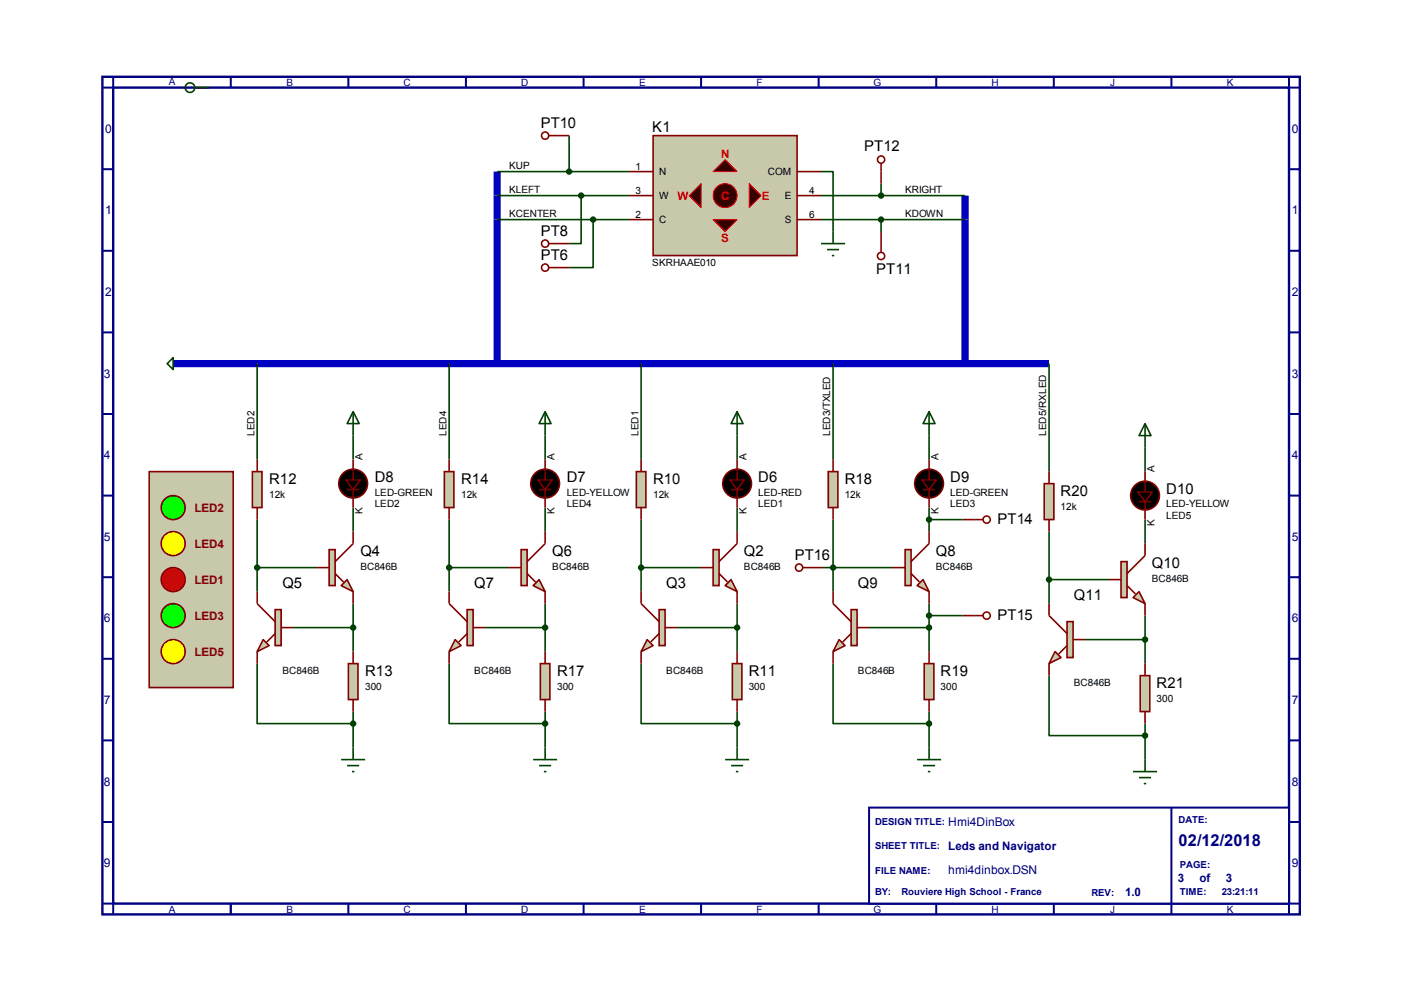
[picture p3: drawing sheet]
<svg xmlns="http://www.w3.org/2000/svg" width="297mm" height="210mm" viewBox="0 0 297 210" stroke-linecap="round" stroke-linejoin="round" font-family="sans-serif">
<path d="M21.7 16.3h253.5v177.2h-253.5zM24 18.5h248.9v172.8h-248.9z" fill="none" stroke="#000080" stroke-width=".51"/>
<g fill="none" stroke="#000080" stroke-width=".42">
<path d="M24 16.3v2.2h-2.3M48.9 16.3v2.2M73.7 16.3v2.2M98.6 16.3v2.2M123.5 16.3v2.2M148.4 16.3v2.2M173.3 16.3v2.2M198.2 16.3v2.2M223.1 16.3v2.2M248 16.3v2.2M272.9 16.3v2.2h2.3M21.7 35.8h2.3"/>
<path d="M272.9 35.8h2.3M21.7 53.1h2.3M272.9 53.1h2.3M21.7 70.4h2.3M272.9 70.4h2.3M21.7 87.6h2.3M272.9 87.6h2.3M21.7 104.9h2.3M272.9 104.9h2.3M21.7 122.2h2.3M21.7 139.4h2.3M272.9 122.2h2.3"/>
<path d="M272.9 139.4h2.3M21.7 156.7h2.3M272.9 156.7h2.3M21.7 174h2.3M272.9 174h2.3M21.7 191.3h2.3v2.2M48.9 191.3v2.2M73.7 191.3v2.2M98.6 191.3v2.2M123.5 191.3v2.2M148.4 191.3v2.2M173.3 191.3v2.2"/>
<path d="M198.2 191.3v2.2M223.1 191.3v2.2M248 191.3v2.2M275.2 191.3h-2.3v2.2"/>
</g>
<path d="M184 170.9h88.9v20.4h-88.9z" fill="#fff"/>
<path d="M184 170.9h88.9v20.4h-88.9zM248 170.9v20.4" fill="none" stroke="#000080" stroke-width=".42"/>
<path d="M105.2 36.3v40.7M204.3 41.4v35.6M39.2 77h182.9" fill="none" stroke="#0000c0" stroke-width="1.5" stroke-linecap="butt"/>
<g fill="none" stroke="#004000" stroke-width=".34">
<path d="M105.2 36.3h28M120.5 28.7v7.6M173.8 36.3h2.6v12.7M186.5 38.9v2.5M105.2 41.4h28M105.2 46.5h28M123 41.4v10.2h-2.5M125.6 46.5v10.1h-5.1M173.8 41.4h30.5M173.8 46.5h30.5M186.5 46.5v2.6M54.4 77v20.3"/>
<path d="M95.1 77v20.3M135.7 77v20.3M176.4 77v20.3M222.1 77v22.8M74.8 92.2v5.1M115.4 92.2v5.1M156 92.2v5.1M196.7 92.2v5.1M242.4 94.7v5.1M54.4 110v15.2M74.8 107.4v5.1M95.1 110v15.2"/>
<path d="M115.4 107.4v5.1M135.7 110v15.2M156 107.4v5.1M176.4 110v15.2M196.7 107.4v5.1M196.7 110h7.1M222.1 112.5v15.3M242.4 110v5.1M54.4 120.1h12.7M62.1 132.8h12.7M74.8 127.8v10.1M95.1 120.1h12.7"/>
<path d="M102.7 132.8h12.7M115.4 127.8v10.1M135.7 120.1h12.7M143.3 132.8h12.7M156 127.8v10.1M174.2 120.1h14.9M184 132.8h12.7M196.7 127.8v10.1M196.7 130.3h7.1M222.1 122.7h12.7M229.7 135.4h12.7M242.4 130.3v10.2"/>
<path d="M54.4 140.5v12.7h20.4M74.8 150.6v7.6M95.1 140.5v12.7h20.3M115.4 150.6v7.6M135.7 140.5v12.7h20.3M156 150.6v7.6M176.4 140.5v12.7h20.3M196.7 150.6v7.6M222.1 143v12.7h20.3M242.4 153.2v7.6"/>
</g>
<path d="M31.6 99.8h17.8v45.7h-17.8z" fill="#c8c8aa"/>
<path d="M31.6 99.8h17.8v45.7h-17.8z" fill="none" stroke="#800000" stroke-width=".34"/>
<path d="M138.3 28.7h30.4v25.4h-30.4z" fill="#c8c8aa"/>
<path d="M138.3 28.7h30.4v25.4h-30.4z" fill="none" stroke="#800000" stroke-width=".34"/>
<path d="M153.5 33.8l2.5 2.5h-5z" fill="#400000"/>
<path d="M153.5 33.8l2.5 2.5h-5z" fill="none" stroke="#f00" stroke-width=".21"/>
<circle cx="153.5" cy="41.4" r="2.54" fill="#400000"/>
<circle cx="153.5" cy="41.4" r="2.54" fill="none" stroke="#f00" stroke-width=".21"/>
<path d="M151 46.5h5l-2.5 2.5z" fill="#400000"/>
<path d="M151 46.5h5l-2.5 2.5z" fill="none" stroke="#f00" stroke-width=".21"/>
<path d="M158.6 38.9l2.5 2.5-2.5 2.5z" fill="#400000"/>
<path d="M158.6 38.9l2.5 2.5-2.5 2.5z" fill="none" stroke="#f00" stroke-width=".21"/>
<path d="M145.9 41.4l2.5-2.5v5z" fill="#400000"/>
<path d="M145.9 41.4l2.5-2.5v5z" fill="none" stroke="#f00" stroke-width=".21"/>
<path d="M133.2 36.3h5.1M168.7 36.3h5.1M133.2 46.5h5.1M133.2 41.4h5.1M168.7 46.5h5.1M168.7 41.4h5.1" fill="none" stroke="#800000" stroke-width=".34"/>
<g fill="none" stroke="#004000" stroke-width=".34">
<path d="M41.2 18.5h3.1M173.8 51.6h5.1M175.1 52.8h2.5M176.1 54.1h.5M176.4 49v2.6"/>
<circle cx="40.2" cy="18.5" r="1.02"/>
</g>
<path d="M72.2 124l1.3-1.3 1.3 2.5z" fill="#c8c8aa"/>
<path d="M72.2 124l1.3-1.3 1.3 2.5z" fill="none" stroke="#800000" stroke-width=".34"/>
<path d="M69.7 116.3h1.3v7.7h-1.3z" fill="#c8c8aa"/>
<path d="M69.7 116.3h1.3v7.7h-1.3zM74.8 112.5v2.6l-3.8 3.8M67.1 120.1h2.6M71 121.4l1.7 1.8M74.8 125.2v2.6" fill="none" stroke="#800000" stroke-width=".34"/>
<path d="M55.7 135.4l1.3 1.3-2.6 1.2z" fill="#c8c8aa"/>
<path d="M55.7 135.4l1.3 1.3-2.6 1.2z" fill="none" stroke="#800000" stroke-width=".34"/>
<path d="M58.3 129h1.2v7.7h-1.2z" fill="#c8c8aa"/>
<path d="M54.4 125.2v2.6l3.9 3.8M54.4 137.9v2.6M58.3 129h1.2v7.7h-1.2zM58.3 134.1l-1.8 1.8M59.5 132.8h2.6" fill="none" stroke="#800000" stroke-width=".34"/>
<path d="M53.4 99.8h2.1v7.6h-2.1z" fill="#c8c8aa"/>
<path d="M53.4 99.8h2.1v7.6h-2.1zM54.4 97.3v2.5M54.4 107.4v2.6" fill="none" stroke="#800000" stroke-width=".34"/>
<path d="M73.7 140.5h2.1v7.6h-2.1z" fill="#c8c8aa"/>
<path d="M74.8 137.9v2.6M73.7 140.5h2.1v7.6h-2.1zM74.8 148.1v2.5" fill="none" stroke="#800000" stroke-width=".34"/>
<circle cx="74.8" cy="132.8" r=".51" fill="#004000"/>
<g fill="none" stroke="#004000" stroke-width=".34">
<path d="M74.8 158.2v2.6M72.2 160.8h5.1M73.5 162.1h2.5M74.5 163.3h.5"/>
<circle cx="74.8" cy="132.8" r=".51"/>
</g>
<circle cx="74.8" cy="153.2" r=".51" fill="#004000"/>
<circle cx="74.8" cy="153.2" r=".51" fill="none" stroke="#004000" stroke-width=".34"/>
<circle cx="54.4" cy="120.1" r=".51" fill="#004000"/>
<g fill="none" stroke="#004000" stroke-width=".34">
<path d="M74.8 87.1l1.2 2.6h-2.5zM74.8 87.1v5.1"/>
<circle cx="54.4" cy="120.1" r=".51"/>
</g>
<path d="M153.5 124l1.3-1.3 1.2 2.5z" fill="#c8c8aa"/>
<path d="M153.5 124l1.3-1.3 1.2 2.5z" fill="none" stroke="#800000" stroke-width=".34"/>
<path d="M151 116.3h1.2v7.7h-1.2z" fill="#c8c8aa"/>
<path d="M151 116.3h1.2v7.7h-1.2zM156 112.5v2.6l-3.8 3.8M148.4 120.1h2.6M152.2 121.4l1.8 1.8M156 125.2v2.6" fill="none" stroke="#800000" stroke-width=".34"/>
<path d="M137 135.4l1.3 1.3-2.6 1.2z" fill="#c8c8aa"/>
<path d="M137 135.4l1.3 1.3-2.6 1.2z" fill="none" stroke="#800000" stroke-width=".34"/>
<path d="M139.5 129h1.3v7.7h-1.3z" fill="#c8c8aa"/>
<path d="M135.7 125.2v2.6l3.8 3.8M135.7 137.9v2.6M139.5 129h1.3v7.7h-1.3zM139.5 134.1l-1.7 1.8M140.8 132.8h2.5" fill="none" stroke="#800000" stroke-width=".34"/>
<path d="M134.7 99.8h2v7.6h-2z" fill="#c8c8aa"/>
<path d="M134.7 99.8h2v7.6h-2zM135.7 97.3v2.5M135.7 107.4v2.6" fill="none" stroke="#800000" stroke-width=".34"/>
<path d="M155 140.5h2.1v7.6h-2.1z" fill="#c8c8aa"/>
<path d="M156 137.9v2.6M155 140.5h2.1v7.6h-2.1zM156 148.1v2.5" fill="none" stroke="#800000" stroke-width=".34"/>
<circle cx="156" cy="132.8" r=".51" fill="#004000"/>
<g fill="none" stroke="#004000" stroke-width=".34">
<path d="M156 158.2v2.6M153.5 160.8h5.1M154.8 162.1h2.5M155.8 163.3h.5"/>
<circle cx="156" cy="132.8" r=".51"/>
</g>
<circle cx="156" cy="153.2" r=".51" fill="#004000"/>
<circle cx="156" cy="153.2" r=".51" fill="none" stroke="#004000" stroke-width=".34"/>
<circle cx="135.7" cy="120.1" r=".51" fill="#004000"/>
<g fill="none" stroke="#004000" stroke-width=".34">
<path d="M156 87.1l1.3 2.6h-2.5zM156 87.1v5.1"/>
<circle cx="135.7" cy="120.1" r=".51"/>
</g>
<path d="M114.1 122.7l1.3 2.5-2.5-1.2z" fill="#c8c8aa"/>
<path d="M114.1 122.7l1.3 2.5-2.5-1.2z" fill="none" stroke="#800000" stroke-width=".34"/>
<path d="M110.3 116.3h1.3v7.7h-1.3z" fill="#c8c8aa"/>
<path d="M110.3 116.3h1.3v7.7h-1.3zM115.4 112.5v2.6l-3.8 3.8M107.8 120.1h2.5M111.6 121.4l1.8 1.8M115.4 125.2v2.6" fill="none" stroke="#800000" stroke-width=".34"/>
<path d="M96.4 135.4l1.2 1.3-2.5 1.2z" fill="#c8c8aa"/>
<path d="M96.4 135.4l1.2 1.3-2.5 1.2z" fill="none" stroke="#800000" stroke-width=".34"/>
<path d="M98.9 129h1.3v7.7h-1.3z" fill="#c8c8aa"/>
<path d="M95.1 125.2v2.6l3.8 3.8M95.1 137.9v2.6M98.9 129h1.3v7.7h-1.3zM98.9 134.1l-1.8 1.8M100.2 132.8h2.5" fill="none" stroke="#800000" stroke-width=".34"/>
<path d="M94.1 99.8h2v7.6h-2z" fill="#c8c8aa"/>
<path d="M94.1 99.8h2v7.6h-2zM95.1 97.3v2.5M95.1 107.4v2.6" fill="none" stroke="#800000" stroke-width=".34"/>
<path d="M114.4 140.5h2v7.6h-2z" fill="#c8c8aa"/>
<path d="M115.4 137.9v2.6M114.4 140.5h2v7.6h-2zM115.4 148.1v2.5" fill="none" stroke="#800000" stroke-width=".34"/>
<circle cx="115.4" cy="132.8" r=".51" fill="#004000"/>
<g fill="none" stroke="#004000" stroke-width=".34">
<path d="M115.4 158.2v2.6M112.9 160.8h5M114.1 162.1h2.6M115.1 163.3h.6"/>
<circle cx="115.4" cy="132.8" r=".51"/>
</g>
<circle cx="115.4" cy="153.2" r=".51" fill="#004000"/>
<circle cx="115.4" cy="153.2" r=".51" fill="none" stroke="#004000" stroke-width=".34"/>
<circle cx="95.1" cy="120.1" r=".51" fill="#004000"/>
<g fill="none" stroke="#004000" stroke-width=".34">
<path d="M115.4 87.1l1.3 2.6h-2.6zM115.4 87.1v5.1"/>
<circle cx="95.1" cy="120.1" r=".51"/>
</g>
<g fill="#000">
<path d="M113.9 101.6h3l-1.5 2z"/>
<circle cx="115.4" cy="102.4" r="3"/>
</g>
<g fill="none" stroke="#800000" stroke-width=".34">
<path d="M115.4 97.3v4.3M113.9 101.6h3l-1.5 2zM114.1 103.6h2.6M115.4 103.6v3.8"/>
<circle cx="115.4" cy="102.4" r="3"/>
</g>
<path d="M195.4 122.7l1.3 2.5-2.6-1.2z" fill="#c8c8aa"/>
<path d="M195.4 122.7l1.3 2.5-2.6-1.2z" fill="none" stroke="#800000" stroke-width=".34"/>
<path d="M191.6 116.3h1.3v7.7h-1.3z" fill="#c8c8aa"/>
<path d="M191.6 116.3h1.3v7.7h-1.3zM196.7 112.5v2.6l-3.8 3.8M189.1 120.1h2.5M192.9 121.4l1.7 1.8M196.7 125.2v2.6" fill="none" stroke="#800000" stroke-width=".34"/>
<path d="M177.6 135.4l1.3 1.3-2.5 1.2z" fill="#c8c8aa"/>
<path d="M177.6 135.4l1.3 1.3-2.5 1.2z" fill="none" stroke="#800000" stroke-width=".34"/>
<path d="M180.2 129h1.2v7.7h-1.2z" fill="#c8c8aa"/>
<path d="M176.4 125.2v2.6l3.8 3.8M176.4 137.9v2.6M180.2 129h1.2v7.7h-1.2zM180.2 134.1l-1.8 1.8M181.4 132.8h2.6" fill="none" stroke="#800000" stroke-width=".34"/>
<path d="M175.3 99.8h2.1v7.6h-2.1z" fill="#c8c8aa"/>
<path d="M175.3 99.8h2.1v7.6h-2.1zM176.4 97.3v2.5M176.4 107.4v2.6" fill="none" stroke="#800000" stroke-width=".34"/>
<path d="M195.7 140.5h2v7.6h-2z" fill="#c8c8aa"/>
<path d="M196.7 137.9v2.6M195.7 140.5h2v7.6h-2zM196.7 148.1v2.5" fill="none" stroke="#800000" stroke-width=".34"/>
<circle cx="196.7" cy="132.8" r=".51" fill="#004000"/>
<g fill="none" stroke="#004000" stroke-width=".34">
<path d="M196.7 158.2v2.6M194.1 160.8h5.1M195.4 162.1h2.6M196.4 163.3h.5"/>
<circle cx="196.7" cy="132.8" r=".51"/>
</g>
<circle cx="196.7" cy="153.2" r=".51" fill="#004000"/>
<circle cx="196.7" cy="153.2" r=".51" fill="none" stroke="#004000" stroke-width=".34"/>
<circle cx="176.4" cy="120.1" r=".51" fill="#004000"/>
<g fill="none" stroke="#004000" stroke-width=".34">
<path d="M196.7 87.1l1.3 2.6h-2.6zM196.7 87.1v5.1"/>
<circle cx="176.4" cy="120.1" r=".51"/>
</g>
<path d="M239.9 126.5l1.2-1.3 1.3 2.6z" fill="#c8c8aa"/>
<path d="M239.9 126.5l1.2-1.3 1.3 2.6z" fill="none" stroke="#800000" stroke-width=".34"/>
<path d="M237.3 118.9h1.3v7.6h-1.3z" fill="#c8c8aa"/>
<path d="M237.3 118.9h1.3v7.6h-1.3zM242.4 115.1v2.5l-3.8 3.8M234.8 122.7h2.5M238.6 124l1.8 1.7M242.4 127.8v2.5" fill="none" stroke="#800000" stroke-width=".34"/>
<path d="M223.4 137.9l1.2 1.3-2.5 1.3z" fill="#c8c8aa"/>
<path d="M223.4 137.9l1.2 1.3-2.5 1.3z" fill="none" stroke="#800000" stroke-width=".34"/>
<path d="M225.9 131.6h1.3v7.6h-1.3z" fill="#c8c8aa"/>
<path d="M222.1 127.8v2.5l3.8 3.8M225.9 131.6h1.3v7.6h-1.3zM225.9 136.7l-1.8 1.7M227.2 135.4h2.5M222.1 140.5v2.5" fill="none" stroke="#800000" stroke-width=".34"/>
<path d="M221.1 102.4h2v7.6h-2z" fill="#c8c8aa"/>
<path d="M222.1 99.8v2.6M221.1 102.4h2v7.6h-2zM222.1 110v2.5" fill="none" stroke="#800000" stroke-width=".34"/>
<path d="M241.4 143h2v7.6h-2z" fill="#c8c8aa"/>
<path d="M241.4 143h2v7.6h-2zM242.4 140.5v2.5M242.4 150.6v2.6" fill="none" stroke="#800000" stroke-width=".34"/>
<circle cx="242.4" cy="135.4" r=".51" fill="#004000"/>
<g fill="none" stroke="#004000" stroke-width=".34">
<path d="M239.9 163.3h5M241.1 164.6h2.6M242.1 165.9h.6M242.4 160.8v2.5"/>
<circle cx="242.4" cy="135.4" r=".51"/>
</g>
<circle cx="242.4" cy="155.7" r=".51" fill="#004000"/>
<circle cx="242.4" cy="155.7" r=".51" fill="none" stroke="#004000" stroke-width=".34"/>
<circle cx="222.1" cy="122.7" r=".51" fill="#004000"/>
<g fill="none" stroke="#004000" stroke-width=".34">
<path d="M242.4 89.7l1.3 2.5h-2.6zM242.4 89.7v5"/>
<circle cx="222.1" cy="122.7" r=".51"/>
</g>
<g fill="#000">
<path d="M73.2 101.6h3.1l-1.5 2zM154.5 101.6h3.1l-1.6 2zM195.2 101.6h3l-1.5 2zM240.9 104.1h3l-1.5 2.1z"/>
<circle cx="74.8" cy="102.4" r="3"/>
<circle cx="156" cy="102.4" r="3"/>
<circle cx="196.7" cy="102.4" r="3"/>
<circle cx="242.4" cy="104.9" r="3"/>
</g>
<g fill="none" stroke="#800000" stroke-width=".34">
<path d="M116.2 56.6h1.7M74.8 97.3v4.3M156 97.3v4.3M196.7 97.3v4.3M242.4 99.8v4.3M73.2 101.6h3.1l-1.5 2zM73.5 103.6h2.5M74.8 103.6v3.8M154.5 101.6h3.1l-1.6 2zM154.8 103.6h2.5M156 103.6v3.8M195.2 101.6h3l-1.5 2z"/>
<path d="M195.4 103.6h2.6M196.7 103.6v3.8M240.9 104.1h3l-1.5 2.1zM241.1 106.2h2.6M242.4 106.2v3.8"/>
<circle cx="74.8" cy="102.4" r="3"/>
<circle cx="156" cy="102.4" r="3"/>
<circle cx="196.7" cy="102.4" r="3"/>
<circle cx="242.4" cy="104.9" r="3"/>
</g>
<circle cx="115.4" cy="56.6" r=".76" fill="#fff"/>
<g fill="none" stroke="#800000" stroke-width=".34">
<path d="M116.2 51.6h1.7M117.9 56.6h2.6"/>
<circle cx="115.4" cy="56.6" r=".76"/>
</g>
<circle cx="115.4" cy="51.6" r=".76" fill="#fff"/>
<g fill="none" stroke="#800000" stroke-width=".34">
<path d="M116.2 28.7h1.7M117.9 51.6h2.6"/>
<circle cx="115.4" cy="51.6" r=".76"/>
</g>
<circle cx="115.4" cy="28.7" r=".76" fill="#fff"/>
<g fill="none" stroke="#800000" stroke-width=".34">
<path d="M117.9 28.7h2.6M186.5 51.6v1.8"/>
<circle cx="115.4" cy="28.7" r=".76"/>
</g>
<circle cx="186.5" cy="54.2" r=".76" fill="#fff"/>
<g fill="none" stroke="#800000" stroke-width=".34">
<path d="M186.5 34.5v1.8M186.5 49.1v2.5"/>
<circle cx="186.5" cy="54.2" r=".76"/>
</g>
<circle cx="186.5" cy="33.8" r=".76" fill="#fff"/>
<g fill="none" stroke="#800000" stroke-width=".34">
<path d="M186.5 36.3v2.6M206.3 110h1.8"/>
<circle cx="186.5" cy="33.8" r=".76"/>
</g>
<circle cx="208.9" cy="110" r=".76" fill="#fff"/>
<g fill="none" stroke="#800000" stroke-width=".34">
<path d="M203.8 110h2.5M206.3 130.3h1.8"/>
<circle cx="208.9" cy="110" r=".76"/>
</g>
<circle cx="208.9" cy="130.3" r=".76" fill="#fff"/>
<g fill="none" stroke="#800000" stroke-width=".34">
<path d="M169.9 120.1h1.8M203.8 130.3h2.5"/>
<circle cx="208.9" cy="130.3" r=".76"/>
</g>
<circle cx="169.2" cy="120.1" r=".76" fill="#fff"/>
<g fill="none" stroke="#800000" stroke-width=".34">
<path d="M171.7 120.1h2.5"/>
<circle cx="169.2" cy="120.1" r=".76"/>
</g>
<circle cx="196.7" cy="110" r=".51" fill="#004000"/>
<circle cx="196.7" cy="110" r=".51" fill="none" stroke="#004000" stroke-width=".34"/>
<circle cx="196.7" cy="130.3" r=".51" fill="#004000"/>
<g fill="none" stroke="#004000" stroke-width=".34">
<path d="M36.7 75.7v2.5l-1.3-1.2z"/>
<circle cx="196.7" cy="130.3" r=".51"/>
</g>
<path d="M36.7 77h2.5" fill="none" stroke="#0000c0" stroke-width="1.5" stroke-linecap="butt"/>
<circle cx="186.5" cy="41.4" r=".51" fill="#004000"/>
<circle cx="186.5" cy="41.4" r=".51" fill="none" stroke="#004000" stroke-width=".34"/>
<circle cx="186.5" cy="46.5" r=".51" fill="#004000"/>
<circle cx="186.5" cy="46.5" r=".51" fill="none" stroke="#004000" stroke-width=".34"/>
<circle cx="120.5" cy="36.3" r=".51" fill="#004000"/>
<circle cx="120.5" cy="36.3" r=".51" fill="none" stroke="#004000" stroke-width=".34"/>
<circle cx="123" cy="41.4" r=".51" fill="#004000"/>
<circle cx="123" cy="41.4" r=".51" fill="none" stroke="#004000" stroke-width=".34"/>
<circle cx="125.6" cy="46.5" r=".51" fill="#004000"/>
<circle cx="125.6" cy="46.5" r=".51" fill="none" stroke="#004000" stroke-width=".34"/>
<circle cx="36.7" cy="107.4" r="2.54" fill="#0f0"/>
<circle cx="36.7" cy="107.4" r="2.54" fill="none" stroke="#800000" stroke-width=".34"/>
<circle cx="36.7" cy="115.1" r="2.54" fill="#ff0"/>
<circle cx="36.7" cy="115.1" r="2.54" fill="none" stroke="#800000" stroke-width=".34"/>
<circle cx="36.7" cy="122.7" r="2.54" fill="#f00"/>
<circle cx="36.7" cy="122.7" r="2.54" fill="none" stroke="#800000" stroke-width=".34"/>
<circle cx="36.7" cy="130.3" r="2.54" fill="#0f0"/>
<circle cx="36.7" cy="130.3" r="2.54" fill="none" stroke="#800000" stroke-width=".34"/>
<circle cx="36.7" cy="137.9" r="2.54" fill="#ff0"/>
<circle cx="36.7" cy="137.9" r="2.54" fill="none" stroke="#800000" stroke-width=".34"/>
<text font-size="3.5" fill="#000080" x="249.5" y="179">02/12/2018</text>
<g font-size="3.1">
<text x="114.5" y="27.2">PT10</text>
<text x="138.1" y="27.9">K1</text>
<text x="183" y="31.9">PT12</text>
<text x="114.5" y="50">PT8</text>
<text x="114.5" y="55.1">PT6</text>
<text x="185.5" y="58">PT11</text>
<text x="57" y="102.5">R12</text>
<text x="79.3" y="102">D8</text>
<text x="97.6" y="102.5">R14</text>
<text x="120" y="102">D7</text>
<text x="138.3" y="102.5">R10</text>
<text x="160.5" y="102">D6</text>
<text x="178.8" y="102.5">R18</text>
<text x="201.2" y="102">D9</text>
<text x="224.5" y="105.1">R20</text>
<text x="246.9" y="104.6">D10</text>
<text x="211.2" y="110.9">PT14</text>
<text x="76.3" y="117.7">Q4</text>
<text x="116.9" y="117.7">Q6</text>
<text x="157.5" y="117.7">Q2</text>
<text x="168.2" y="118.5">PT16</text>
<text x="198.1" y="117.7">Q8</text>
<text x="59.8" y="124.4">Q5</text>
<text x="100.4" y="124.4">Q7</text>
<text x="141.1" y="124.4">Q3</text>
<text x="181.6" y="124.4">Q9</text>
<text x="243.8" y="120.2">Q10</text>
<text x="211.2" y="131.2">PT15</text>
<text x="227.3" y="126.9">Q11</text>
<text x="77.3" y="143.1">R13</text>
<text x="117.9" y="143.1">R17</text>
<text x="158.5" y="143.1">R11</text>
<text x="199.1" y="143.1">R19</text>
<text x="244.9" y="145.6">R21</text>
</g>
<g font-size="2.5" fill="#000080">
<text x="22.3" y="28.1">0</text>
<text x="273.5" y="28.1">0</text>
<text x="22.3" y="45.4">1</text>
<text x="273.5" y="45.4">1</text>
<text x="22.3" y="62.7">2</text>
<text x="273.5" y="62.7">2</text>
<text x="22" y="79.9">3</text>
<text x="273.5" y="79.9">3</text>
<text x="22" y="97.2">4</text>
<text x="273.5" y="97.2">4</text>
<text x="22" y="114.5">5</text>
<text x="273.5" y="114.5">5</text>
<text x="22" y="131.7">6</text>
<text x="273.5" y="131.7">6</text>
<text x="22" y="149">7</text>
<text x="273.5" y="149">7</text>
<text x="22" y="166.3">8</text>
<text x="273.5" y="166.3">8</text>
<text x="200.7" y="179.9">Leds and Navigator</text>
<text x="200.7" y="174.8">Hmi4DinBox</text>
<text x="22" y="183.6">9</text>
<text x="200.7" y="185.1">hmi4dinbox.DSN</text>
<text x="273.5" y="183.6">9</text>
<text x="238.2" y="189.7">1.0</text>
<text x="249.3" y="186.7">3</text>
<text x="253.9" y="186.7">of</text>
<text x="259.5" y="186.7">3</text>
</g>
<g font-size="2.5" fill="#f00">
<text x="152.7" y="33.4">N</text>
<text x="143.4" y="42.3">W</text>
<text x="152.7" y="42.3">C</text>
<text x="161.3" y="42.3">E</text>
<text x="152.7" y="51.2">S</text>
</g>
<g font-size="2.5" fill="#800000">
<text x="41.1" y="108.4">LED2</text>
<text x="41.1" y="116">LED4</text>
<text x="41.1" y="123.6">LED1</text>
<text x="41.1" y="131.2">LED3</text>
<text x="41.1" y="138.9">LED5</text>
</g>
<g font-size="2.1" fill="#000080">
<text x="35.7" y="18">A</text>
<text x="60.6" y="18.3">B</text>
<text x="85.4" y="18.3">C</text>
<text x="110.3" y="18.3">D</text>
<text x="135.3" y="18.3">E</text>
<text x="160.2" y="18.3">F</text>
<text x="184.9" y="18.3">G</text>
<text x="209.9" y="18.3">H</text>
<text x="235" y="18.3">J</text>
<text x="259.7" y="18.3">K</text>
<text x="35.7" y="193.3">A</text>
<text x="60.6" y="193.3">B</text>
<text x="85.4" y="193.3">C</text>
<text x="110.3" y="193.3">D</text>
<text x="135.3" y="193.3">E</text>
<text x="160.2" y="193.3">F</text>
<text x="184.9" y="193.3">G</text>
<text x="209.9" y="193.3">H</text>
<text x="235" y="193.3">J</text>
<text x="259.7" y="193.3">K</text>
</g>
<g font-size="2.1">
<text x="107.8" y="35.7">KUP</text>
<text x="134.5" y="35.9">1</text>
<text x="107.8" y="40.8">KLEFT</text>
<text x="134.5" y="41">3</text>
<text x="139.5" y="37.1">N</text>
<text x="162.6" y="37.1">COM</text>
<text x="171.3" y="41">4</text>
<text x="191.6" y="40.8">KRIGHT</text>
<text x="107.8" y="45.9">KCENTER</text>
<text x="134.5" y="46.1">2</text>
<text x="139.5" y="47.2">C</text>
<text x="139.5" y="42.2">W</text>
<text x="166.1" y="42.2">E</text>
<text x="166.1" y="47.2">S</text>
<text x="171.3" y="46.1">6</text>
<text x="191.6" y="45.9">KDOWN</text>
<text x="138.1" y="56.3">SKRHAAE010</text>
<text x="53.9" y="92.2" transform="rotate(-90 53.9 92.2)">LED2</text>
<text x="94.5" y="92.2" transform="rotate(-90 94.5 92.2)">LED4</text>
<text x="135.1" y="92.2" transform="rotate(-90 135.1 92.2)">LED1</text>
<text x="175.7" y="92.2" transform="rotate(-90 175.7 92.2)">LED3/TXLED</text>
<text x="221.4" y="92.2" transform="rotate(-90 221.4 92.2)">LED5/RXLED</text>
<text x="76.7" y="97.3" transform="rotate(-90 76.7 97.3)">A</text>
<text x="117.4" y="97.3" transform="rotate(-90 117.4 97.3)">A</text>
<text x="158" y="97.3" transform="rotate(-90 158 97.3)">A</text>
<text x="198.7" y="97.3" transform="rotate(-90 198.7 97.3)">A</text>
<text x="244.4" y="99.8" transform="rotate(-90 244.4 99.8)">A</text>
<text x="57" y="105.4">12k</text>
<text x="79.3" y="104.9">LED-GREEN</text>
<text x="79.3" y="107.4">LED2</text>
<text x="97.6" y="105.4">12k</text>
<text x="120" y="104.9">LED-YELLOW</text>
<text x="120" y="107.4">LED4</text>
<text x="138.3" y="105.4">12k</text>
<text x="160.5" y="104.9">LED-RED</text>
<text x="160.5" y="107.4">LED1</text>
<text x="178.8" y="105.4">12k</text>
<text x="201.2" y="104.9">LED-GREEN</text>
<text x="201.2" y="107.4">LED3</text>
<text x="224.5" y="107.9">12k</text>
<text x="246.9" y="107.4">LED-YELLOW</text>
<text x="76.7" y="108.8" transform="rotate(-90 76.7 108.8)">K</text>
<text x="117.4" y="108.8" transform="rotate(-90 117.4 108.8)">K</text>
<text x="158" y="108.8" transform="rotate(-90 158 108.8)">K</text>
<text x="198.7" y="108.8" transform="rotate(-90 198.7 108.8)">K</text>
<text x="244.4" y="111.3" transform="rotate(-90 244.4 111.3)">K</text>
<text x="246.9" y="109.9">LED5</text>
<text x="76.3" y="120.6">BC846B</text>
<text x="116.9" y="120.6">BC846B</text>
<text x="157.5" y="120.6">BC846B</text>
<text x="198.1" y="120.6">BC846B</text>
<text x="243.8" y="123.1">BC846B</text>
<text x="59.8" y="142.6">BC846B</text>
<text x="100.4" y="142.6">BC846B</text>
<text x="141.1" y="142.6">BC846B</text>
<text x="181.6" y="142.6">BC846B</text>
<text x="77.3" y="146">300</text>
<text x="117.9" y="146">300</text>
<text x="158.5" y="146">300</text>
<text x="199.1" y="146">300</text>
<text x="227.3" y="145.1">BC846B</text>
<text x="244.9" y="148.5">300</text>
</g>
<g font-size="2" fill="#000080">
<text x="185.3" y="174.6">DESIGN TITLE:</text>
<text x="185.3" y="179.7">SHEET TITLE:</text>
<text x="249.5" y="174.2">DATE:</text>
<text x="185.3" y="184.9">FILE NAME:</text>
<text x="249.8" y="183.6">PAGE:</text>
<text x="185.3" y="189.4">BY:</text>
<text x="190.8" y="189.4">Rouviere High School - France</text>
<text x="231.1" y="189.6">REV:</text>
<text x="249.8" y="189.4">TIME:</text>
<text x="258.7" y="189.4">23:21:11</text>
</g>
</svg>
